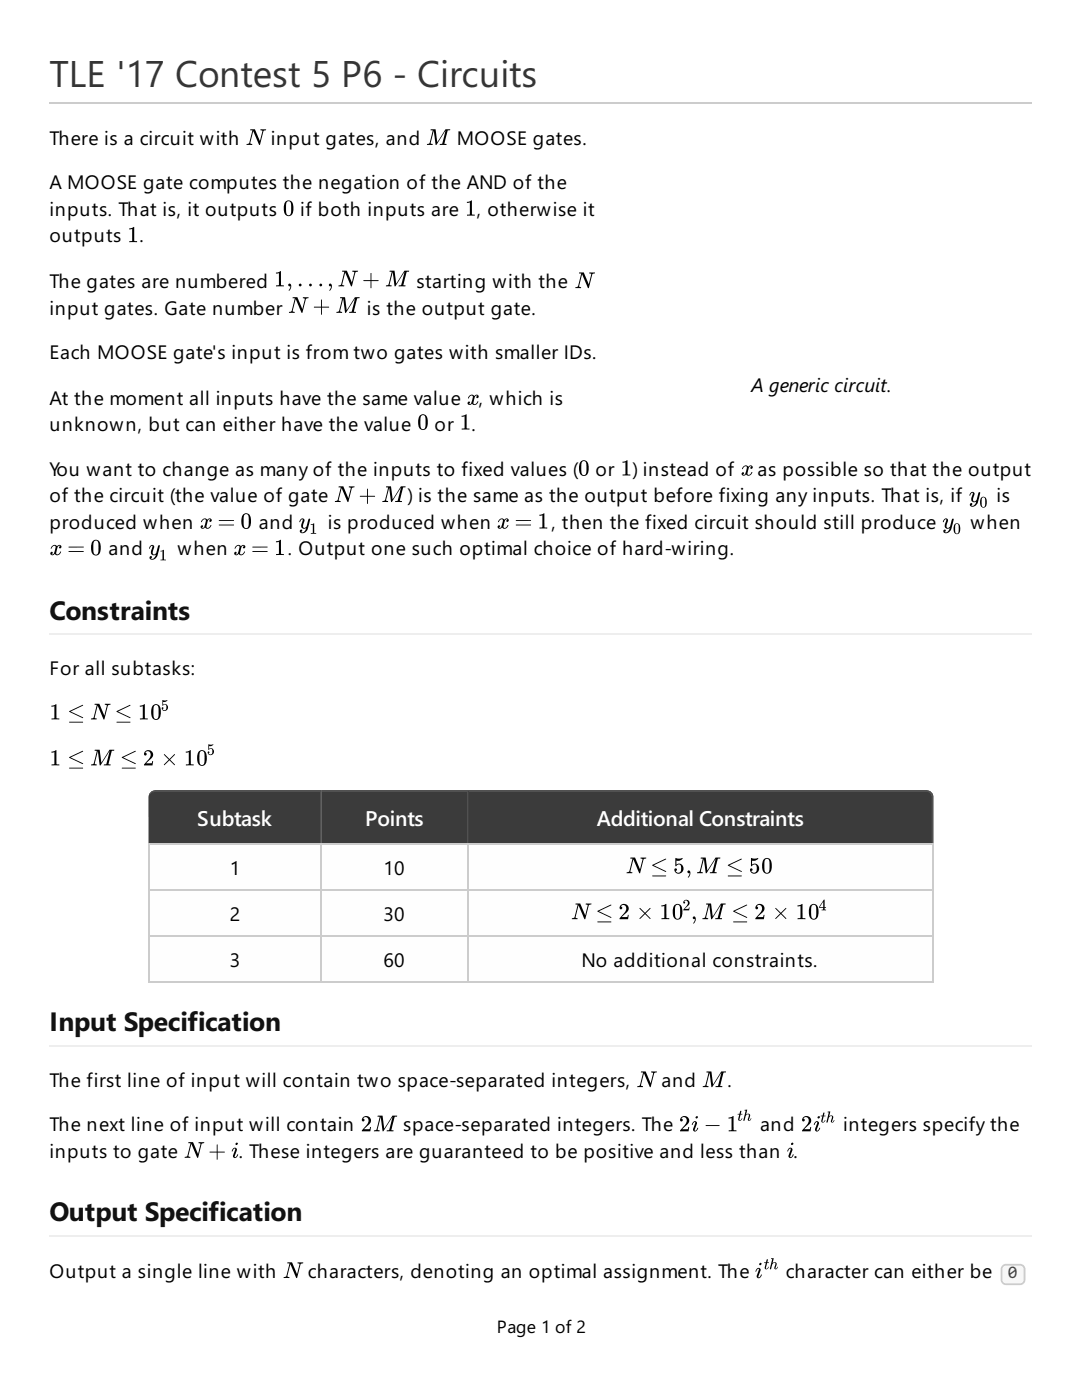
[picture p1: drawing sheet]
<svg xmlns="http://www.w3.org/2000/svg" width="216mm" height="279mm" viewBox="0 0 216 279" stroke-linecap="round" stroke-linejoin="round" font-family="sans-serif">
<path d="M9.9 20.6h196.1" fill="none" stroke="#ccc" stroke-width=".35"/>
<path d="M9.9 126.5h196.1" fill="none" stroke="#eee" stroke-width=".35"/>
<path d="M30.2 158l.8-.3h33.2v10.6h-34.6v-9.2l.1-.4z" fill-rule="evenodd" fill="#3b3b3b"/>
<path d="M29.6 157.7h34.6v5.5h-34.6z" fill="#555"/>
<path d="M64 157.7v10.6" fill="none" stroke="#555" stroke-width=".35"/>
<path d="M64.2 157.7h29.3v10.6h-29.3z" fill="#3b3b3b"/>
<path d="M64.2 157.9h29.3M93.3 157.7v10.6" fill="none" stroke="#555" stroke-width=".35"/>
<path d="M93.5 157.7h91.4a1.41 1.41 0 0 1 1.4 1.4v9.2h-92.8z" fill-rule="evenodd" fill="#3b3b3b"/>
<g fill="#555">
<path d="M93.5 157.7h92.8v5.5h-92.8z"/>
<path d="M180.7 157.7h5.6v10.6h-5.6z"/>
</g>
<path d="M29.6 168.5h156.7M29.6 177.6h156.7M29.8 168.3v27.8M64 168.3v27.8M93.3 168.3v27.8M186.1 168.3v27.8M29.6 186.8h156.7M29.6 196h156.7" fill="none" stroke="#ccc" stroke-width=".35"/>
<path d="M9.9 208.7h196.1M9.9 246.8h196.1" fill="none" stroke="#eee" stroke-width=".35"/>
<path d="M199.9 252.7l.5-.4 .3-.1h2.9a1.06 1.06 0 0 1 1 1.1v2.1a1.06 1.06 0 0 1-1 1.1h-2.9a1.06 1.06 0 0 1-1-1.1v-2.1z" fill-rule="evenodd" fill="#f8f8f8"/>
<path d="M199.9 252.7l.5-.4 .3-.1h2.9a1.06 1.06 0 0 1 1 1.1v2.1a1.06 1.06 0 0 1-1 1.1h-2.9a1.06 1.06 0 0 1-1-1.1v-2.1zM200.2 252.8l.5-.2h2.9a.71 .71 0 0 1 .7 .7v2.1a.71 .71 0 0 1-.7 .7h-2.9a.71 .71 0 0 1-.7-.7v-2.1z" fill-rule="evenodd" fill="#ccc"/>
<g fill="#000">
<path d="M50 25.8h.9l1 2.4 .5-2.1-.4-.1v-.2h1.1l-.1 .2-.4 .2-.7 2.7h-.2l-1.2-2.7-.6 2.4 .4 .1v.2h-1.1v-.2l.5-.2 .7-2.5h-.5zM86 25.8h.9l.4 2.6 1.6-2.6h.9v.2l-.5 .1-.1 .3-.5 2.3h.4l-.1 .2h-1.3l.1-.2h.4l.7-2.7-1.9 2.9-.4-2.8-.7 2.5 .4 .2a.9 .9 0 0 1-1 .1h-.1v-.2l.5-.2 .6-2.5h-.4zM25.8 45.6l1-.3v2.8h.6v.2h-1.6v-.2h.6v-2.4l-.6 .1zM55.1 54.4l1-.3v2.8h.5v.3h-1.5v-.3h.6v-2.4l-.6 .1zM57.6 56.6h.2a.82 .82 0 0 1-.2 1.4l.3-.9a.28 .28 0 0 1-.3-.1 .28 .28 0 0 1 0-.4zM65.8 56.6h.1a.82 .82 0 0 1-.2 1.4l.4-.9a.28 .28 0 0 1-.4-.1 .28 .28 0 0 1 .1-.4zM68.3 54h.9l1 2.4 .5-2-.4-.2v-.2h1.1v.2l-.5 .2-.7 2.7h-.2l-1.1-2.7-.6 2.4 .4 .1v.2h-1.2l.1-.2 .5-.1 .6-2.6h-.4zM72.5 55.9h1.4l.1-1.4 .1 1.4 1.5 .1-1.5 .1-.1 1.4-.1-1.4h-1.3zM77.8 54h.9l.4 2.6 1.6-2.5 .9-.1v.2l-.5 .1v.3l-.6 2.3h.4l-.1 .3-1.3-.1 .1-.1 .5-.1 .6-2.6-1.9 2.9-.4-2.9-.7 2.5 .5 .2a.9 .9 0 0 1-1.1 .2l-.1-.1v-.2l.5-.1 .7-2.5-.5-.1zM93.2 40.3l1-.3v2.8h.5v.2h-1.5v-.2h.6v-2.4l-.6 .1zM115.6 54.4h.9l1 2.3 .5-2-.4-.1v-.2h1.1v.2l-.5 .2-.7 2.7h-.2l-1.2-2.8-.5 2.4 .3 .2v.2h-1.1l.1-.2 .4-.2 .7-2.5h-.4zM58.4 59.3h.9l1 2.4 .5-2-.4-.2v-.2h1.2l-.1 .2-.5 .2-.7 2.7h-.1l-1.2-2.7-.6 2.4 .4 .1v.2h-1.1v-.2l.5-.1 .6-2.6h-.4z"/>
<path d="M62.6 61.2h1.5l.1-1.4v1.4l1.5 .1-1.5 .1v1.4l-.1-1.4h-1.4zM67.9 59.3h.9l.4 2.6 1.6-2.6h1l-.1 .2-.4 .1-.1 .3-.6 2.3h.4l-.1 .2h-1.2v-.2h.5l.6-2.7-1.9 2.9-.4-2.8-.6 2.5 .4 .2a.9 .9 0 0 1-1 .1h-.2l.1-.2 .5-.1 .6-2.5-.4-.1zM93.7 79l.5-.2 .4 .2a.42 .42 0 0 1 .6-.2 .42 .42 0 0 1 .2 .6h-.3l-.1-.1 .3-.3-.5 .1-.3 1.2v.3a.86 .86 0 0 0 .9-.5 .73 .73 0 0 1-.5 .6 .73 .73 0 0 1-.7-.2 .4 .4 0 0 1-.7 .3 .4 .4 0 0 1 .1-.7 .25 .25 0 0 1 .1 .3 .25 .25 0 0 1-.1 .2l.1 .1a1.53 1.53 0 0 0 .7-1.5l-.1-.2a.83 .83 0 0 0-.8 .5l-.1-.2zM71.8 99l1.4-.1 .1-1.4 .1 1.4 1.4 .1-1.4 .1-.1 1.5-.1-1.5h-1.3zM92.1 83l1-.3v2.7l.6 .1v.2h-1.6v-.2l.6-.1v-2.3l-.6 .1zM124.2 92.1l1-.2v2.7l.6 .1v.2h-1.6v-.2l.6-.1v-2.3l-.6 .1zM148.4 93.1l.4-.2 .5 .3a.42 .42 0 0 1 .6-.3 .42 .42 0 0 1 .2 .6h-.3l-.1-.1 .2-.3-.4 .1-.3 1.2v.3a.86 .86 0 0 0 .8-.5h.1a.73 .73 0 0 1-.5 .7 .73 .73 0 0 1-.7-.2 .4 .4 0 0 1-.7 .2 .4 .4 0 0 1 .1-.7 .25 .25 0 0 1 .1 .3 .25 .25 0 0 1-.2 .2l.2 .1a1.53 1.53 0 0 0 .6-1.5v-.2a.83 .83 0 0 0-.9 .5v-.2zM193.7 98.3a.43 .43 0 0 1 .6-.1 .43 .43 0 0 1 .1 .7 .81 .81 0 0 0 0 1.2l.5-.3 .3-1.5 .3-.1a6 6 0 0 1-.7 2.6 .64 .64 0 0 1-.7 .4 .64 .64 0 0 1-.6-.6l.3-.2a.25 .25 0 0 1 .2 .2 .25 .25 0 0 1-.2 .3h.1a.71 .71 0 0 0 .9-.7v-.1a.66 .66 0 0 1-.9-.1 .66 .66 0 0 1 0-.9l.2-.7a.6 .6 0 0 0-.6 .5l-.1-.1zM10.4 108.9l.5-.2 .5 .3a.42 .42 0 0 1 .6-.2 .42 .42 0 0 1 .1 .6h-.3v-.1l.2-.3h-.4l-.4 1.3 .1 .3a.86 .86 0 0 0 .8-.5h.1a.73 .73 0 0 1-.5 .6 .73 .73 0 0 1-.8-.2 .4 .4 0 0 1-.6 .3 .4 .4 0 0 1 0-.7 .25 .25 0 0 1 .2 .3 .25 .25 0 0 1-.2 .2h.1a1.53 1.53 0 0 0 .7-1.4l-.1-.2a.83 .83 0 0 0-.8 .5v-.2zM30 108.9a.43 .43 0 0 1 .6-.1 .43 .43 0 0 1 .1 .6 .81 .81 0 0 0 0 1.3l.5-.4 .4-1.4 .3-.1a6 6 0 0 1-.8 2.6 .64 .64 0 0 1-.7 .4 .64 .64 0 0 1-.5-.6l.2-.2a.25 .25 0 0 1 .2 .2 .25 .25 0 0 1-.2 .3h.1a.71 .71 0 0 0 .9-.7v-.1a.66 .66 0 0 1-.9-.1 .66 .66 0 0 1 0-.9l.2-.8a.6 .6 0 0 0-.6 .6l-.1-.1zM32 109.9l.7-.2v1.9l.4 .1v.1h-1.1v-.1l.4-.1v-1.6l-.4 .1zM40.4 103.7l.5-.2 .5 .2a.42 .42 0 0 1 .6-.2 .42 .42 0 0 1 .1 .6h-.3v-.1l.2-.3-.4 .1-.4 1.2 .1 .3a.86 .86 0 0 0 .8-.5h.1a.73 .73 0 0 1-.5 .6 .73 .73 0 0 1-.8-.2 .4 .4 0 0 1-.6 .3 .4 .4 0 0 1 0-.7 .25 .25 0 0 1 .2 .3 .25 .25 0 0 1-.2 .2l.1 .1a1.53 1.53 0 0 0 .7-1.5l-.1-.2a.83 .83 0 0 0-.8 .5v-.2z"/>
<path d="M47.1 108.9l.5-.2 .5 .3a.42 .42 0 0 1 .6-.2 .42 .42 0 0 1 .1 .6h-.3v-.1l.2-.3h-.4l-.4 1.3 .1 .3a.86 .86 0 0 0 .8-.5h.1a.73 .73 0 0 1-.5 .6 .73 .73 0 0 1-.8-.2 .4 .4 0 0 1-.6 .3 .4 .4 0 0 1 0-.7 .25 .25 0 0 1 .2 .3 .25 .25 0 0 1-.2 .2h.1a1.53 1.53 0 0 0 .7-1.4l-.1-.2a.83 .83 0 0 0-.8 .5v-.2zM55.1 108l1-.2v2.7l.5 .1v.2h-1.5v-.2l.6-.1v-2.4l-.6 .1zM60 103.6a.43 .43 0 0 1 .6-.1 .43 .43 0 0 1 .1 .6 .81 .81 0 0 0 0 1.3l.5-.3 .3-1.5 .3-.1a6 6 0 0 1-.7 2.6 .64 .64 0 0 1-.7 .4 .64 .64 0 0 1-.6-.6l.3-.2a.25 .25 0 0 1 .2 .2 .25 .25 0 0 1-.2 .3h.1a.71 .71 0 0 0 .9-.7v-.1a.66 .66 0 0 1-.9-.1 .66 .66 0 0 1 0-.9l.2-.7a.6 .6 0 0 0-.6 .5l-.1-.1zM62 104.6l.7-.2v1.9l.4 .1v.1h-1.1v-.1l.4-.1v-1.6l-.4 .1zM67.6 97.1h.9l1 2.3 .5-2-.4-.1v-.2h1.1v.2l-.5 .1-.7 2.8h-.2l-1.1-2.8-.6 2.4 .3 .2v.2h-1.1l.1-.2 .5-.2 .6-2.5h-.4zM77.1 97.1h.9l.4 2.6 1.6-2.6h.9v.2h-.5v.3l-.6 2.3 .4 .1-.1 .2-1.3-.1 .1-.1 .5-.1 .6-2.6-1.9 2.9-.4-2.9-.7 2.5 .4 .2a.9 .9 0 0 1-1 .2h-.1v-.2l.5-.2 .6-2.5h-.4zM99.7 103.7l.5-.2 .4 .2a.42 .42 0 0 1 .6-.2 .42 .42 0 0 1 .2 .6h-.3l-.1-.1 .2-.3-.4 .1-.3 1.2v.3a.86 .86 0 0 0 .9-.5 .73 .73 0 0 1-.5 .6 .73 .73 0 0 1-.7-.2 .4 .4 0 0 1-.7 .3 .4 .4 0 0 1 .1-.7 .25 .25 0 0 1 .1 .3 .25 .25 0 0 1-.2 .2l.2 .1a1.53 1.53 0 0 0 .6-1.5v-.2a.83 .83 0 0 0-.8 .5l-.1-.2zM107.6 102.7l1-.2v2.7l.6 .1v.2h-1.6v-.2l.6-.1v-2.4l-.6 .1zM188.4 103.6a.43 .43 0 0 1 .6-.1 .43 .43 0 0 1 .1 .6 .81 .81 0 0 0 0 1.3l.5-.3 .4-1.5 .3-.1a6 6 0 0 1-.8 2.6 .64 .64 0 0 1-.7 .4 .64 .64 0 0 1-.6-.6l.3-.2a.25 .25 0 0 1 .2 .2 .25 .25 0 0 1-.2 .3h.1a.71 .71 0 0 0 .9-.7v-.1a.66 .66 0 0 1-.9-.1 .66 .66 0 0 1 0-.9l.2-.7a.6 .6 0 0 0-.6 .5l-.1-.1zM10.3 140.8l1-.2v2.7l.5 .1v.2h-1.5v-.2l.6-.1v-2.4l-.6 .1zM10.3 150l1-.3v2.8h.5v.3h-1.5v-.3h.6v-2.4l-.6 .1zM18.9 140.5h.9l1 2.3 .5-2-.4-.1v-.2h1.1v.2l-.5 .1-.7 2.8h-.1l-1.2-2.8-.6 2.4 .4 .2v.2h-1.2l.1-.2 .5-.2 .6-2.5h-.4z"/>
<path d="M18.9 149.6h1l.3 2.6 1.6-2.5 1-.1v.2l-.5 .1-.1 .3-.6 2.3h.5l-.1 .3-1.3-.1v-.1l.5-.1 .7-2.6-1.9 2.9-.5-2.9-.6 2.5 .4 .2a.9 .9 0 0 1-1 .2l-.1-.1v-.1l.5-.2 .6-2.5-.4-.1zM29 149.9a.98 .98 0 0 1 1.5 .4 .98 .98 0 0 1-.6 1.4l-.8 .6h1.2l.1-.4h.2l-.2 .9h-1.7l.1-.3a3.8 3.8 0 0 0 1.3-1.9 .57 .57 0 0 0-.4-.7 .57 .57 0 0 0-.7 .3 .28 .28 0 0 1 .3 .3 .28 .28 0 0 1-.3 .3 .28 .28 0 0 1-.3-.3zM32.4 139.7l.5 .1 .5-.1a.59 .59 0 0 1-.8 .4l-.1 .5a.66 .66 0 0 1 1 .3 .66 .66 0 0 1-.4 .9 .66 .66 0 0 1-.8-.5v-.1h.3v.2l-.2 .1 .1 .1a.39 .39 0 0 0 .4 .1 .39 .39 0 0 0 .3-.3v-.3a.42 .42 0 0 0-.2-.5 .42 .42 0 0 0-.6 .2zM32.7 150.5l1.1 1 1.1-1-1 1.1 1 1.1-1.1-1-1.1 1 1-1.1zM41.6 148.5l.5 .1 .5-.1a.59 .59 0 0 1-.9 .4v.6a.66 .66 0 0 1 1 .2 .66 .66 0 0 1-.4 .9 .66 .66 0 0 1-.9-.5l.1-.1h.2v.3h-.1l.1 .1a.39 .39 0 0 0 .4 .1 .39 .39 0 0 0 .3-.3v-.2a.42 .42 0 0 0-.3-.6 .42 .42 0 0 0-.5 .3zM125.8 171.1l.9 .1 1 2.3 .5-2-.4-.2v-.1h1.1v.1l-.5 .2-.7 2.8h-.1l-1.2-2.8-.6 2.4 .4 .2v.1l-1.2 .1 .1-.2 .5-.2 .6-2.5-.4-.1zM134.8 171.2l.7 .2 .7-.2a.91 .91 0 0 1-1.2 .6v.8a.95 .95 0 0 1 1.3 .3 .95 .95 0 0 1-.5 1.3 .95 .95 0 0 1-1.2-.6l.1-.3h.3l.1 .3-.3 .2a.61 .61 0 0 0 .8 .3 .61 .61 0 0 0 .3-.8 .57 .57 0 0 0-.3-.7 .57 .57 0 0 0-.7 .3zM137.3 173.8l.1-.1a.82 .82 0 0 1-.1 1.4l.3-.9a.28 .28 0 0 1-.4-.1 .28 .28 0 0 1 .1-.3zM139.9 171.1l.9 .1 .3 2.5 1.7-2.5h.9v.1l-.5 .1-.1 .3-.5 2.3 .4 .1-.1 .2-1.3-.1 .1-.1 .4-.1 .7-2.6-1.9 2.9-.4-2.9-.7 2.5 .4 .2a.9 .9 0 0 1-1 .2l-.1-.1v-.1l.5-.2 .6-2.5-.4-.1zM114.9 180.3h.9l1 2.4 .5-2-.4-.2v-.2h1.1v.2l-.5 .2-.7 2.7h-.2l-1.2-2.7-.6 2.4 .4 .1v.2h-1.1l.1-.2 .4-.1 .7-2.6h-.4zM123.9 180.6a.98 .98 0 0 1 1.5 .3 .98 .98 0 0 1-.6 1.4l-.8 .7h1.2l.1-.4h.2l-.2 .8h-1.7l.1-.2a3.8 3.8 0 0 0 1.3-1.9 .57 .57 0 0 0-.4-.7 .57 .57 0 0 0-.7 .3 .28 .28 0 0 1 .3 .3 .28 .28 0 0 1-.3 .3 .28 .28 0 0 1-.3-.3zM127.6 181.2l1.1 1 1.1-1-1 1.1 1 1.1-1.1-1-1.1 1 1-1.1z"/>
<path d="M136.4 179.8a.68 .68 0 0 1 1.1 .1 .68 .68 0 0 1-.4 1l-.5 .5h.8l.1-.3h.1l-.1 .6h-1.2l.1-.2a1.75 1.75 0 0 0 .8-1.5l-.1-.2h-.4l-.2 .1 .2 .2-.2 .2-.2-.2zM138.4 182.9h.1a.82 .82 0 0 1-.2 1.4l.4-.9a.28 .28 0 0 1-.4-.1 .28 .28 0 0 1 .1-.4zM140.9 180.3h1l.3 2.6 1.6-2.6h1l-.1 .2-.4 .1-.1 .3-.6 2.3h.4v.2h-1.3v-.1l.5-.1 .7-2.6-1.9 2.8-.5-2.8-.6 2.5 .4 .2a.9 .9 0 0 1-1 .1h-.1v-.2l.5-.1 .6-2.5-.4-.1zM151 180.6a.98 .98 0 0 1 1.5 .3 .98 .98 0 0 1-.6 1.4l-.8 .7h1.2l.1-.4h.2l-.2 .8h-1.7l.1-.2a3.8 3.8 0 0 0 1.3-1.9 .57 .57 0 0 0-.4-.7 .57 .57 0 0 0-.7 .3 .28 .28 0 0 1 .3 .3 .28 .28 0 0 1-.3 .3 .28 .28 0 0 1-.3-.3zM154.7 181.2l1.1 1 1.1-1-1 1.1 1 1.1-1.1-1-1.1 1 1-1.1zM127.9 213.8l.9 .1 1 2.3 .5-2-.4-.2v-.2h1.2l-.1 .2-.5 .2-.7 2.8h-.1l-1.2-2.8-.6 2.4 .4 .2v.1l-1.1 .1v-.2l.5-.2 .6-2.5-.4-.1zM141 213.8h.9l.4 2.6 1.6-2.5h1l-.1 .1-.4 .1-.1 .3-.6 2.3 .4 .1-.1 .2-1.2-.1v-.1l.5-.1 .6-2.6-1.9 2.9-.4-2.9-.6 2.5 .4 .2a.9 .9 0 0 1-1 .2l-.2-.1 .1-.1 .5-.2 .6-2.5-.4-.1zM37.6 227.9l.9 .1 1 2.3 .5-2-.4-.2v-.1h1.1v.1l-.5 .2-.7 2.8h-.1l-1.2-2.8-.6 2.4 .4 .2v.1l-1.2 .1 .1-.2 .5-.2 .6-2.5-.4-.1zM41.8 229.9l1.4-.1 .1-1.4 .1 1.4 1.5 .1-1.5 .1-.1 1.4-.1-1.4h-1.3zM72.4 223a.98 .98 0 0 1 1.5 .3 .98 .98 0 0 1-.6 1.4l-.7 .7 1.1-.1 .1-.4h.2l-.1 .9h-1.7l.1-.3a3.8 3.8 0 0 0 1.2-1.8 .57 .57 0 0 0-.3-.7 .57 .57 0 0 0-.7 .3 .28 .28 0 0 1 .2 .2 .28 .28 0 0 1-.2 .3 .28 .28 0 0 1-.3-.3zM75.4 222.7h.9l.4 2.5 1.6-2.5h1l-.1 .2h-.5v.3l-.6 2.3 .4 .1-.1 .2-1.3-.1 .1-.1 .5-.1 .6-2.6-1.9 2.9-.4-2.9-.6 2.5 .4 .2a.9 .9 0 0 1-1 .2h-.2l.1-.2 .4-.2 .7-2.5h-.4zM135.9 223a.98 .98 0 0 1 1.5 .3 .98 .98 0 0 1-.6 1.4l-.7 .7 1.1-.1 .1-.4h.2l-.1 .9h-1.7l.1-.3a3.8 3.8 0 0 0 1.2-1.8 .57 .57 0 0 0-.3-.7 .57 .57 0 0 0-.7 .3 .28 .28 0 0 1 .2 .2 .28 .28 0 0 1-.2 .3 .28 .28 0 0 1-.3-.3z"/>
<path d="M140.8 224.6h2.8l-2.7 .1zM145.4 223l1-.2v2.7l.5 .1v.2h-1.5v-.2l.6-.1v-2.4l-.6 .1zM147.7 221.7l.2 .1-.1 .5h.4l-.4 .1-.2 1.1 .5-.3a.43 .43 0 0 1-.3 .5 .43 .43 0 0 1-.5-.4l.2-.9h-.3l.4-.1zM148.6 221.5h.5l-.2 .9a.47 .47 0 0 1 .7-.1 .47 .47 0 0 1 0 .7l-.1 .6 .4-.4a.35 .35 0 0 1-.3 .5 .35 .35 0 0 1-.4-.4 .55 .55 0 0 0 0-.9 1.22 1.22 0 0 0-.6 1.2h-.3l.5-1.9zM160.3 223a.98 .98 0 0 1 1.5 .3 .98 .98 0 0 1-.6 1.4l-.7 .7 1.1-.1 .1-.4h.2l-.2 .9h-1.7l.1-.3a3.8 3.8 0 0 0 1.3-1.8 .57 .57 0 0 0-.4-.7 .57 .57 0 0 0-.7 .3 .28 .28 0 0 1 .3 .2 .28 .28 0 0 1-.3 .3 .28 .28 0 0 1-.3-.3zM164.3 222l.2 .1-.1 .5 .3 .1-.3 .1-.3 1.1 .6-.3a.43 .43 0 0 1-.3 .4 .43 .43 0 0 1-.5-.3l.2-.9-.3-.1 .3-.1zM165.2 221.9l.5-.1-.3 1a.47 .47 0 0 1 .7-.1 .47 .47 0 0 1 .1 .7l-.2 .5 .5-.4a.35 .35 0 0 1-.3 .5 .35 .35 0 0 1-.4-.4 .55 .55 0 0 0 0-.9 1.22 1.22 0 0 0-.7 1.3h-.2l.5-1.9zM57.4 251.9l.9 .1 1 2.3 .5-2-.4-.2v-.2h1.1v.2l-.5 .2-.7 2.8h-.2l-1.2-2.8-.6 2.4 .4 .2v.1l-1.1 .1v-.2l.5-.2 .7-2.5-.4-.1zM153 251.3l.2 .1-.1 .5 .3 .1-.3 .1-.3 1.1 .6-.4a.43 .43 0 0 1-.3 .5 .43 .43 0 0 1-.5-.3l.2-.9-.3-.1 .3-.1zM153.9 251.1h.5l-.2 1a.47 .47 0 0 1 .7-.1 .47 .47 0 0 1 0 .7l-.1 .5 .4-.4a.35 .35 0 0 1-.3 .5 .35 .35 0 0 1-.4-.4 .55 .55 0 0 0 0-.9 1.22 1.22 0 0 0-.6 1.2h-.3l.5-1.9z"/>
<path d="M57.1 40.2a2.39 2.39 0 0 0 0 2.8 .99 .99 0 0 0 1.1-.1 .99 .99 0 0 0 .3-1 1.64 1.64 0 0 0-.7-1.9zM57.3 40.3l.5-.1a1.62 1.62 0 0 1 .3 1.6v.7a.48 .48 0 0 1-.5 .5 .48 .48 0 0 1-.5-.5v-1.8z"/>
<path d="M59.6 56.9a.3 .3 0 0 0 .6 0 .3 .3 0 0 0-.6 0zM61.7 56.9a.28 .28 0 0 0 .5 0 .28 .28 0 0 0-.5 0zM63.7 56.9a.3 .3 0 0 0 .6 0 .3 .3 0 0 0-.6 0z"/>
<path d="M83.9 82.8a2.39 2.39 0 0 0 0 2.9 .99 .99 0 0 0 1.1-.1 .99 .99 0 0 0 .4-1 1.64 1.64 0 0 0-.8-1.9zM84.1 83l.5-.1a1.62 1.62 0 0 1 .3 1.6v.7a.48 .48 0 0 1-.5 .5 .48 .48 0 0 1-.5-.5v-1.8z"/>
<path d="M116 92a2.39 2.39 0 0 0 0 2.9 .99 .99 0 0 0 1.1-.1 .99 .99 0 0 0 .4-1 1.64 1.64 0 0 0-.8-1.9zM116.2 92.2l.5-.1a1.62 1.62 0 0 1 .3 1.5v.7a.48 .48 0 0 1-.5 .5 .48 .48 0 0 1-.5-.5v-1.8z"/>
<path d="M195.9 99.3a1.56 1.56 0 0 0 .1 2 .77 .77 0 0 0 .8-.3 .77 .77 0 0 0 .1-.8 .75 .75 0 0 0-.2-.8 .75 .75 0 0 0-.8-.1zM196 99.4l.2-.1a.95 .95 0 0 1 .4 1.1v.5a.33 .33 0 0 1-.4 .3 .33 .33 0 0 1-.3-.3z"/>
<path d="M13.7 109.1v.2l3-.1zM13.7 110v.2l3-.1z"/>
<path d="M18.6 107.9a2.39 2.39 0 0 0 .1 2.8 .99 .99 0 0 0 1 0 .99 .99 0 0 0 .4-1.1 1.64 1.64 0 0 0-.8-1.9zM18.8 108l.5-.1a1.62 1.62 0 0 1 .3 1.6v.7a.48 .48 0 0 1-.5 .5 .48 .48 0 0 1-.4-.5l-.1-1.8z"/>
<path d="M43.7 103.8v.2l3-.1zM43.7 104.7v.2l3-.1z"/>
<path d="M48.6 102.6a2.39 2.39 0 0 0 0 2.8 .99 .99 0 0 0 1.1 0 .99 .99 0 0 0 .4-1 1.64 1.64 0 0 0-.8-1.9zM48.8 102.7l.5-.1a1.62 1.62 0 0 1 .3 1.6v.7a.48 .48 0 0 1-.5 .5 .48 .48 0 0 1-.5-.5v-1.8z"/>
<path d="M50.4 109.1v.2l3-.1zM50.4 110v.2l3-.1z"/>
<path d="M102.9 103.8l.1 .2 3-.1zM102.9 104.7l.1 .2 3-.1z"/>
<path d="M190.6 104.5a1.56 1.56 0 0 0 .1 2.1 .77 .77 0 0 0 .8-.3 .77 .77 0 0 0 .1-.8 .75 .75 0 0 0-.2-.8 .75 .75 0 0 0-.8-.2zM190.7 104.6l.2-.1a.95 .95 0 0 1 .4 1.2v.4a.33 .33 0 0 1-.4 .4 .33 .33 0 0 1-.3-.4z"/>
<path d="M13.8 141.9v.2l2.8 1.2v-.1l-2.5-1.2 2.5-1.2-.1-.1zM13.8 144.1l.1 .1 2.7-.1z"/>
<path d="M13.8 151.1v.1l2.8 1.3v-.2l-2.5-1.1 2.5-1.2-.1-.2zM13.8 153.2l.1 .2 2.7-.1z"/>
<path d="M23.2 141.9l.1 .2 2.7 1.2v-.1l-2.5-1.2 2.5-1.2-.1-.1zM23.3 144.1v.1l2.7-.1z"/>
<path d="M24.3 151.1v.1l2.8 1.3v-.2l-2.5-1.1 2.5-1.2-.1-.2zM24.3 153.2l.1 .2 2.7-.1z"/>
<path d="M27.9 140.8v.2l.6-.1v2.4l-.6 .1v.2h1.6v-.2l-.6-.1v-2.7zM30.6 140.7a2.39 2.39 0 0 0 .1 2.8 .99 .99 0 0 0 1 0 .99 .99 0 0 0 .4-1 1.64 1.64 0 0 0-.8-1.9zM30.8 140.8l.5-.1a1.62 1.62 0 0 1 .3 1.6v.7a.48 .48 0 0 1-.5 .5 .48 .48 0 0 1-.4-.5l-.1-1.8z"/>
<path d="M37.1 150v.2l.6-.1v2.4h-.6v.3h1.5v-.3h-.5v-2.8zM39.8 149.9a2.39 2.39 0 0 0 0 2.8 .99 .99 0 0 0 1.1-.1 .99 .99 0 0 0 .4-1 1.64 1.64 0 0 0-.8-1.9zM40 150l.5-.1a1.62 1.62 0 0 1 .3 1.6v.7a.48 .48 0 0 1-.5 .5 .48 .48 0 0 1-.5-.5v-1.8z"/>
<path d="M130.1 172.6l.1 .2 2.7 1.2v-.1l-2.5-1.2 2.5-1.2-.1-.1zM130.2 174.8v.1l2.7-.1z"/>
<path d="M145.2 172.6l.1 .2 2.7 1.2v-.1l-2.5-1.2 2.5-1.2-.1-.1zM145.2 174.8l.1 .1 2.7-.1z"/>
<path d="M149.9 171.2v1.7a.9 .9 0 0 1 1-.2 1.21 1.21 0 0 1-.2 1.4 .61 .61 0 0 1-.8-.3l.2-.1v-.3a.36 .36 0 0 0-.5 .2 .36 .36 0 0 0 .2 .5 .97 .97 0 0 0 1.7-.5 .97 .97 0 0 0-1.3-1.1l-.1 .1v-.8a.91 .91 0 0 0 1.2-.6l-.7 .2zM152.5 171.4a2.39 2.39 0 0 0 .1 2.8 .99 .99 0 0 0 1 0 .99 .99 0 0 0 .4-1.1 1.64 1.64 0 0 0-.8-1.9zM152.7 171.5l.5-.1a1.62 1.62 0 0 1 .4 1.6l-.1 .7a.48 .48 0 0 1-.5 .5 .48 .48 0 0 1-.4-.5l-.1-1.8z"/>
<path d="M119.2 181.8v.1l2.8 1.3v-.2l-2.5-1.1 2.5-1.2-.1-.2zM119.2 183.9l.1 .2 2.7-.1z"/>
<path d="M132 180.7v.2l.6-.1v2.4h-.6v.2h1.5v-.2h-.5v-2.8zM134.7 180.6a2.39 2.39 0 0 0 0 2.8 .99 .99 0 0 0 1.1-.1 .99 .99 0 0 0 .4-1 1.64 1.64 0 0 0-.8-1.9zM134.9 180.7l.5-.1a1.62 1.62 0 0 1 .3 1.6v.7a.48 .48 0 0 1-.5 .5 .48 .48 0 0 1-.5-.5v-1.8z"/>
<path d="M146.3 181.8v.1l2.8 1.3v-.2l-2.5-1.1 2.5-1.2-.1-.2zM146.3 183.9l.1 .2 2.7-.1z"/>
<path d="M159.1 180.7v.2l.6-.1v2.4h-.5v.2h1.5v-.2h-.6v-2.8zM161.8 180.6a2.39 2.39 0 0 0 .1 2.8 .99 .99 0 0 0 1.1-.1 .99 .99 0 0 0 .3-1 1.64 1.64 0 0 0-.7-1.9zM162 180.7l.6-.1a1.62 1.62 0 0 1 .3 1.6l-.1 .7a.48 .48 0 0 1-.4 .5 .48 .48 0 0 1-.5-.5v-1.8z"/>
<path d="M164.4 179.5l-1 1.5v.2h.8v.3h-.3v.2h.9v-.2h-.3v-.3h.3v-.2h-.3v-1.4zM164.3 180v1h-.7z"/>
<path d="M47 228.2a.25 .25 0 0 0 .5 0 .25 .25 0 0 0-.5 0zM46.5 229.3l-.3 .5h.2a.39 .39 0 0 1 .1-.4 .39 .39 0 0 1 .4-.1l-.3 1.1a.43 .43 0 0 0 .1 .7 .43 .43 0 0 0 .6-.2l.2-.5h-.1l-.4 .5-.2-.1 .4-1.1a.44 .44 0 0 0-.1-.6 .44 .44 0 0 0-.6 .2z"/>
<path d="M138.8 223a.25 .25 0 0 0 .5 0 .25 .25 0 0 0-.5 0zM138.3 224l-.3 .5h.2a.39 .39 0 0 1 .1-.4 .39 .39 0 0 1 .4-.1l-.3 1.2a.43 .43 0 0 0 .1 .6 .43 .43 0 0 0 .6-.2l.2-.5h-.1l-.4 .5-.2-.1 .4-1a.44 .44 0 0 0-.1-.7 .44 .44 0 0 0-.6 .2z"/>
<path d="M157.8 228.2a.25 .25 0 0 0 .5 0 .25 .25 0 0 0-.5 0zM157.3 229.3l-.2 .5h.1a.39 .39 0 0 1 .2-.4 .39 .39 0 0 1 .4-.1l-.4 1.1a.43 .43 0 0 0 .1 .7 .43 .43 0 0 0 .6-.2l.3-.5h-.2l-.3 .5-.2-.1 .3-1.1a.44 .44 0 0 0-.1-.6 .44 .44 0 0 0-.6 .2z"/>
<path d="M163.1 223a.25 .25 0 0 0 .5 0 .25 .25 0 0 0-.5 0zM162.6 224l-.2 .5h.1a.39 .39 0 0 1 .2-.4 .39 .39 0 0 1 .4-.1l-.4 1.2a.43 .43 0 0 0 .1 .6 .43 .43 0 0 0 .6-.2l.2-.5h-.1l-.3 .5-.2-.1 .3-1a.44 .44 0 0 0-.1-.7 .44 .44 0 0 0-.6 .2z"/>
<path d="M151.5 252.2a.25 .25 0 0 0 .5 0 .25 .25 0 0 0-.5 0zM151 253.3l-.3 .4 .2 .1a.39 .39 0 0 1 .1-.4 .39 .39 0 0 1 .4-.1l-.3 1.1a.43 .43 0 0 0 .1 .7 .43 .43 0 0 0 .6-.2l.2-.5h-.1l-.4 .5-.2-.1 .4-1.1a.44 .44 0 0 0-.1-.6 .44 .44 0 0 0-.6 .2z"/>
</g>
<text font-size="7.4" fill="#393630" x="9.9" y="17.3">TLE '17 Contest 5 P6 - Circuits</text>
<g font-size="5.3" fill="#111">
<text x="9.9" y="123.8">Constraints</text>
<text x="9.9" y="205.7">Input Specification</text>
<text x="9.9" y="243.8">Output Specification</text>
</g>
<g font-size="4.2" fill="#fff">
<text x="39.3" y="164.7">Subtask</text>
<text x="72.8" y="164.7">Points</text>
<text x="119.1" y="164.7">Additional Constraints</text>
</g>
<g font-size="3.9">
<text x="9.9" y="28.9">There is a circuit with</text>
<text x="54" y="28.9">input gates, and</text>
<text x="91.2" y="28.9">MOOSE gates.</text>
<text x="9.9" y="37.7">A MOOSE gate computes the negation of the AND of the</text>
<text x="9.9" y="43">i</text>
<text x="10.9" y="43">nputs. That is, it outputs</text>
<text x="59.9" y="43">if both inputs are</text>
<text x="95.1" y="43">, otherwise it</text>
<text x="9.9" y="48.3">outputs</text>
<text x="27.8" y="48.3">.</text>
<text x="9.9" y="57.5">The gates are numbered</text>
<text x="83.1" y="57.5">starting with the</text>
<text x="9.9" y="62.8">i</text>
<text x="10.9" y="62.8">nput gates. Gate number</text>
<text x="73.2" y="62.8">is the output gate.</text>
<text x="9.9" y="71.6">Each MOOSE gate's input is from two gates with smaller IDs.</text>
<text x="9.9" y="80.8">At the moment all inputs have the same value</text>
<text x="95.5" y="80.8">, which is</text>
<text x="149.9" y="78.3">A generic circuit.</text>
<text x="9.9" y="86.1">unknown, but can either have the value</text>
<text x="86.7" y="86.1">or</text>
<text x="94.1" y="86.1">.</text>
<text x="9.9" y="94.9">You want to change as many of the inputs to fixed values (</text>
<text x="118.8" y="94.9">or</text>
<text x="126.2" y="94.9">) instead of</text>
<text x="151.2" y="94.9">as possible so that the output</text>
<text x="9.9" y="100.2">of the circuit (the value of gate</text>
<text x="81.3" y="100.2">) is the same as the output before fixing any inputs. That is, if</text>
<text x="198.8" y="100.2">is</text>
<text x="9.9" y="105.5">produced when</text>
<text x="51.6" y="105.5">and</text>
<text x="65.4" y="105.5">is produced when</text>
<text x="110" y="105.5">, then the fixed circuit should still produce</text>
<text x="193.6" y="105.5">when</text>
<text x="21.7" y="110.8">and</text>
<text x="35.4" y="110.8">when</text>
<text x="57.5" y="110.8">. Output one such optimal choice of hard-wiring.</text>
<text x="9.9" y="134.8">For all subtasks:</text>
<text x="45.9" y="174.6">1</text>
<text x="76.6" y="174.6">10</text>
<text x="45.9" y="183.8">2</text>
<text x="76.6" y="183.8">30</text>
<text x="45.9" y="193">3</text>
<text x="76.6" y="193">60</text>
<text x="116.1" y="193">No additional constraints.</text>
<text x="9.9" y="217">The first line of input will contain two space-separated integers,</text>
<text x="132" y="217">and</text>
<text x="145.2" y="217">.</text>
<text x="9.9" y="225.8">The next line of input will contain</text>
<text x="80.5" y="225.8">space-separated integers. The</text>
<text x="151.7" y="225.8">and</text>
<text x="168.3" y="225.8">integers specify the</text>
<text x="9.9" y="231.1">i</text>
<text x="10.9" y="231.1">nputs to gate</text>
<text x="47.6" y="231.1">. These integers are guaranteed to be positive and less than .</text>
<text x="9.9" y="255.1">Output a single line with</text>
<text x="61.4" y="255.1">characters, denoting an optimal assignment. The</text>
<text x="156.8" y="255.1">character can either be</text>
</g>
<text font-size="3.5" fill="#444" x="201.1" y="255.1">0</text>
<text font-size="3.5" x="99.1" y="266">Page 1 of 2</text>
</svg>
